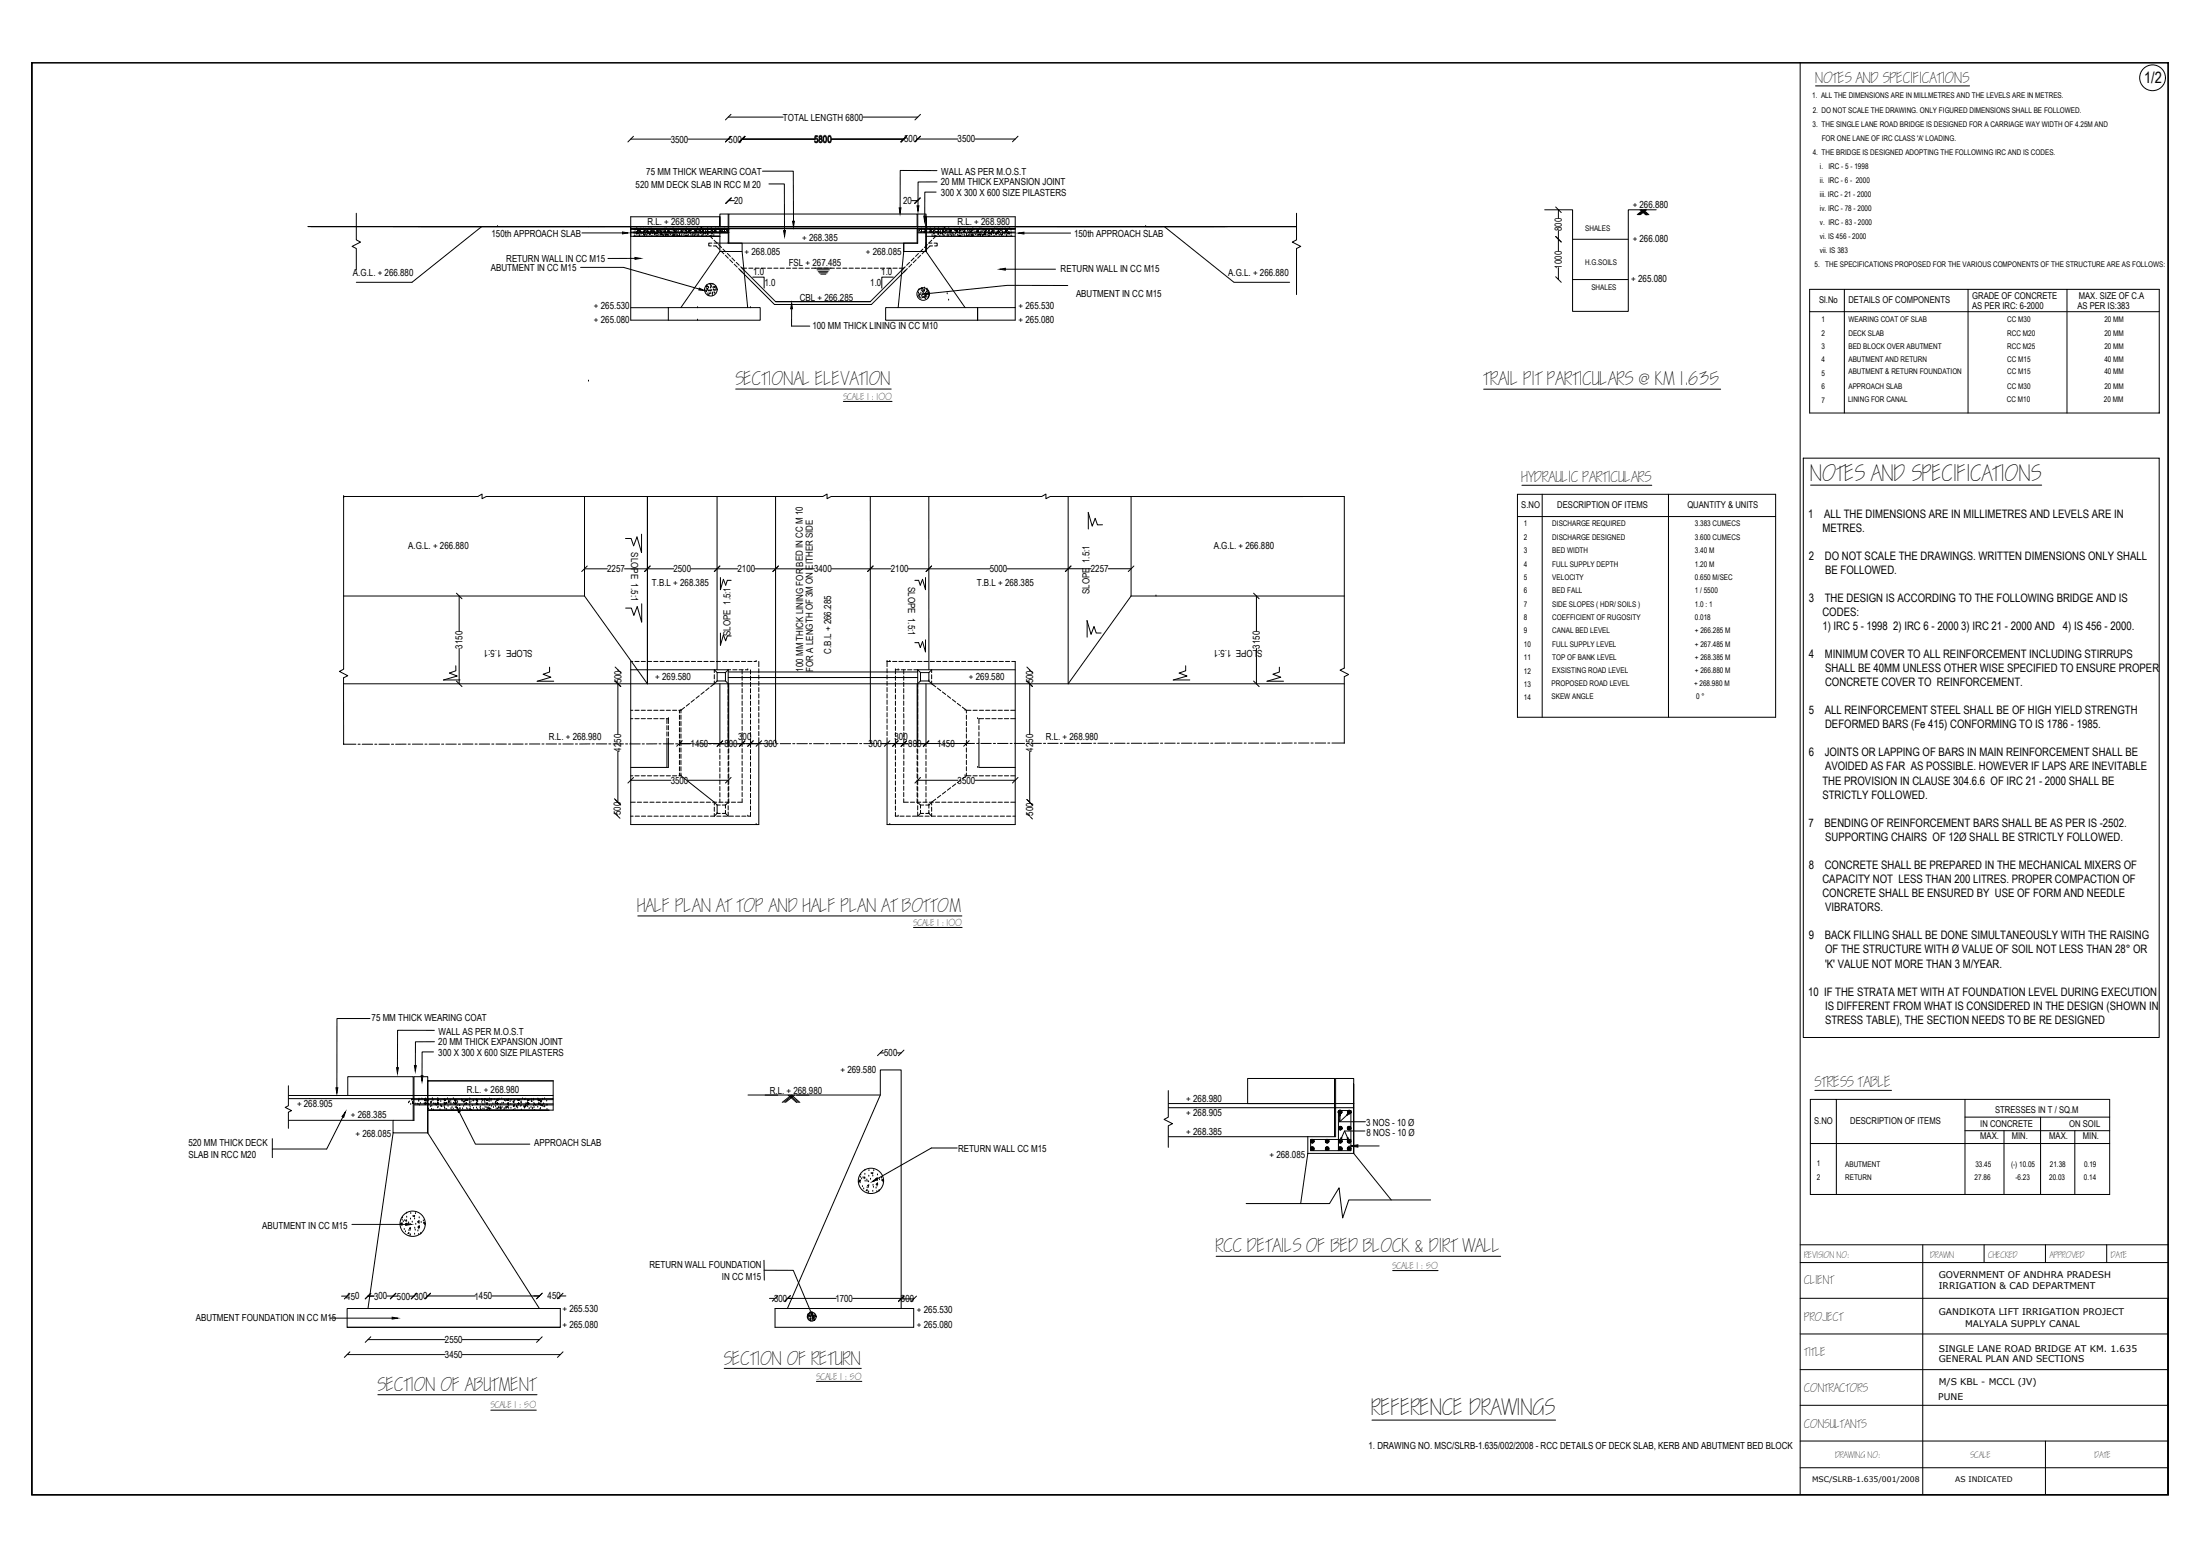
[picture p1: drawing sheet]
<svg xmlns="http://www.w3.org/2000/svg" width="1189mm" height="841mm" viewBox="0 0 1189 841" stroke-linecap="round" stroke-linejoin="round" font-family="sans-serif">
<!-- layer: MAIN -->
<g fill="none" stroke="#000" stroke-width=".54">
<path d="M973 34v773M981 46h83M341 75h22M342 74l-3 3M372 75h22M394 63h29M395 62l-3 3M395 74l-3 3M401 75h39M403 74l-3 3M449 75h39M449 75h40"/>
<path d="M466 63h30M487 77l3-3-3 3M496 75h22M497 62l-3 3M497 74l-3 3M527 75h22M550 74l-3 3M412 92h17v28M416 99h8v26M506 92h-20v20M506 98h-10v13M193 115v15l2 1-5 2 3 1v12"/>
<path d="M394 108h3M395 107l-3 3M493 108h3M497 107l-3 3M506 104h-6v13M549 117h-49v5v-6h-4v6M701 115v15l-3 1 5 2-2 1v25M835 113h15v55h30v-55h15M841 112l3 3M842 113v5M885 116l3-3 3 3M886 113l3 3"/>
<path d="M887 113l3 3M889 113l-4 3M889 113l-3 3M890 113l-4 3M260 122l-37 30M314 126h22M341 126h53M341 123h53M341 124h53M341 125h53M341 128h48M343 140h-14"/>
<path d="M389 128h-47h47M394 122v-6h-5v6v-5h-48v56h20M394 123h.1M401 136l3 30M496 123h53M496 126h53M496 124h53M496 125h53M500 128h49M553 126h26M841 128l3 3M842 125v11"/>
<path d="M850 129h30M314 144h23l41 12M381 157h.1M382 158h.1M382 157h.1M382 156h.1M382 155h.1M382 154h.1M382 155v-1zM383 159h.1M383 157h.1M383 155h.1"/>
<path d="M383 160h.1M383 156h.1M383 153h.1M384 159h.1M384 157h.1M384 156h.1M384 154h.1M384 155h.1M385 157h.1M385 158h.1M385 160h.1M385 154h.1"/>
<path d="M385 155h.1M386 156h.1M386 155h.1M386 157h.1M386 158h.1M387 155h.1M387 157h.1M387 155v1zM407 150h6v6M440 145h9M442 146h6M442 147h6"/>
<path d="M443 147h4M444 148h2M483 150h-6v6M496 160h.1M496 158h.1M496 157h.1M497 160h.1M497 159h.1M497 157h.1M498 158h.1M498 157h.1M498 155v1"/>
<path d="M498 159h.1M499 159h.1M499 156h.1M499 158h.1M499 157h.1M500 157h.1M500 156h.1M500 160h.1M500 159h.1M500 158h.1M500 159v1zM501 157h.1"/>
<path d="M501 160h.1M501 159h.1M501 158h.1M501 156h.1M502 158h.1M543 145h27M577 154h-33l-42 5M841 149l3 3M842 145v6M850 151h30M978 156h189v67h-189zM997 156v67"/>
<path d="M1064 156v67M1117 156v67M341 166h20M361 166h50v7h-50M361 166v7M377 173h.1M406 166h.1M428 167v9h10M497 161h.1M498 161h.1M498 160h.1M499 161h.1"/>
<path d="M500 161h.1M501 161h.1M502 161h.1M502 160h.1M978 168h189M398 210h84M456 217h26M802 210h128M1167 223h.1M1167 247h.1M186 269h.1M186 268v93l-3 2 5 2-2 1"/>
<path d="M258 268l2-1v2l3-1h182l2-1v2l2-1h114l2-1v2l2-1h137M588 277l2 7 2-4 1 4 3-1M588 277v9M633 268h93v93l-2 1 5 2-3 2M820 267h140v120h-140zM820 279h140M822 262h71M833 267v120M902 267v120M347 289v9l-3-8-2 5-1-4h-3M316 307h12M317 306l-3 3"/>
<path d="M337 307h27M351 306l-3 3M373 307h26M389 306l-3 3M389 312v7l2-6 1 3 1-3h2M408 307h32M421 306l-3 3M449 307h33M472 306l-3 3M491 307h44M500 312v7l-1-6-2 3-1-3h-2M503 306l-3 3"/>
<path d="M579 306l-3 3M590 307h-46M599 307h12M613 306l-3 3M247 320l3 3M248 322v19M347 326v10l-3-8-1 4-2-4h-3M587 335l3 8 1-5 1 4h3M587 335v9M677 320l3 3M679 322v19M246 360v2l-3 2 4 1-7 2"/>
<path d="M248 350v19M389 342v7l2-6 1 3 1-3 2 1M500 346v6l-1-5-2 3-1-3h-2M641 360v2l-4 2 4 1-7 2M679 350v19M240 367h9M247 368l3 3M290 368h9M297 360v3l-4 1 5 2-8 2M332 368l3 3M332 360l3 3M334 369v28"/>
<path d="M334 362h.1M334 369h.1M555 368l3 3M555 360l3 3M556 362h.1M556 369v28M634 367h9M677 368l3 3M685 368h9M691 360v3l-3 1 4 2-7 2M186 402h6M193 402h2"/>
<path d="M196 402h5M203 402h1M205 402h5M212 402h1M219 402h-5M221 402h1M223 402h5M230 402h1M232 402h6M239 402h1M241 402h6M248 402h1"/>
<path d="M250 402h6M257 402h1M259 402h6M266 402h1M268 402h6M275 402h1M277 402h6M285 402h-1M286 402h6M293 402h1M295 402h6M302 402h1"/>
<path d="M304 402h6M311 402h1M319 402h-6M320 402h1M322 402h6M329 402h1M331 402h6M334 406v27M338 402h1M340 402h6M342 420l-3 3M347 402h1"/>
<path d="M355 402h-6M356 402h1M358 402h6M365 402h1M367 402h7M367 402h6M369 400l-3 3M374 402h1M376 402h6M383 402h6M383 402h1M389 402h3"/>
<path d="M391 400l-3 3M391 400l-4 3M391 402h-6M392 402h1M395 402h6M395 420l-3 3M401 402h12M401 402h1M403 400l-3 3M404 402h5M407 400l-3 3M410 402h1"/>
<path d="M412 400l-3 3M413 402h5M420 402h-1M422 402h5M428 402h2M431 402h5M437 402h2M440 402h5M446 402h2M449 402h5M455 402h2M458 402h5"/>
<path d="M465 402h1M467 402h5M474 402h1M476 402h5M476 402h8M481 400l-3 3M483 402h5M485 400l-3 3M488 402h3M490 400l-3 3M490 402h-5M492 402h1"/>
<path d="M494 402h6M497 420l-3 3M498 402h2M500 402h9M502 400l-3 3M510 402h1M512 402h10M524 400l-3 3M527 402h-6M528 402h1M530 402h6M537 402h1"/>
<path d="M539 402h6M546 402h1M548 402h6M550 420l-3 3M555 402h1M556 406v27M557 402h6M564 402h1M566 402h6M573 402h1M575 402h6M582 402h1"/>
<path d="M584 402h6M591 401h1M593 401h6M600 401h1M602 401h6M609 401h1M611 401h6M618 401h1M626 401h-6M627 401h1M629 401h6M636 401h1"/>
<path d="M638 401h6M645 401h1M648 401h5M654 401h1M662 401h-5M663 401h1M666 401h5M672 401h1M675 401h5M681 401h2M684 401h5M690 401h2"/>
<path d="M698 401h-5M699 401h2M702 401h5M708 401h2M711 401h5M718 401h1M720 401h6M332 431l3 4M332 439l3 3M334 433h.1M341 421h22M372 421h22"/>
<path d="M496 421h22M527 421h22M555 432l3 3M334 440v1M345 495h175M494 501h26M200 550h-18v38M235 557h-20v20M234 568h-6v13M235 563h-10l-1 13M476 569h2M477 567l-3 3"/>
<path d="M485 569h2M488 567l-3 3M156 586v11l-2 1 4 2-2 1v8M224 593h75M224 594h75M224 596h75M224 597h75M231 584h68h-68v8v-10h-7v10M297 600h-66h68M413 592h7M423 595l5-4 4 5M426 592l5 4"/>
<path d="M427 591l4 5M429 591l-5 4M430 592h7M631 589v14l-2 2 5 2-3 1v12M732 586v10v-13h-10v13M978 594h162v51h-162zM981 589h41M992 594v51M1062 594v51M147 615v10M185 603l-8 18h-30M248 601l9 17h29"/>
<path d="M978 618h162M1062 611h78M1062 603h78M1083 611v34M1103 603v42M1121 611v34M464 638l1-1v1h-1M465 639h.1M465 636h.1M465 638h.1M465 635h.1M466 637h.1"/>
<path d="M466 636h.1M467 636h.1M467 634h.1M467 632h.1M468 638h.1M468 637h.1M469 638h.1M469 635h.1M470 632h.1M470 637h.1M471 634h.1M471 634l1-1v1z"/>
<path d="M472 635h.1M472 632h.1M472 638h.1M474 636v1h-1zM474 637h.1M474 640h.1M474 638h.1M474 635h.1M474 639v1h-1zM475 637h.1M476 636h.1M476 637h1v1z"/>
<path d="M477 638h.1M517 620h-14l-29 17M217 659h.1M218 658h.1M218 660h.1M219 659h.1M220 659v1l-1-1zM220 655h.1M220 657h.1M222 658h.1M222 655h.1M223 657h.1"/>
<path d="M223 657h1zM224 658h.1M225 656h.1M226 660h.1M227 658h.1M229 660h.1M466 641h.1M467 642h.1M469 643h-1zM469 642h.1M469 640v1zM469 644h.1"/>
<path d="M469 641h.1M472 644h.1M472 640h.1M472 641h.1M473 642h.1M474 644h.1M474 641h.1M475 643h.1M190 661h29M216 661h1v1M216 661h1M217 662h.1"/>
<path d="M217 661h.1M218 664h.1M219 665h.1M220 661h.1M221 661h.1M221 666h-1zM221 665h.1M221 663h1v1zM222 668h.1M222 665h.1M222 662h.1M222 667h.1"/>
<path d="M223 660h.1M224 667h.1M224 663h.1M224 664h.1M225 661h.1M226 665h.1M226 667h.1M226 664h.1M226 663h.1M226 661h.1M227 662l-1 1h1v-1M227 666h.1"/>
<path d="M228 660h.1M229 661v-1v1zM230 662h.1M657 679h154M973 672h199M1039 672v135M1072 672v10M1105 672v10M1138 672v10M189 699l-3 3M200 699l-3 3M214 699l-3 3"/>
<path d="M225 699l-3 3M233 699l-3 3M293 699l-3 3M304 699l-3 3M413 681v10M413 686h16l9 23M420 700l-3 3M427 700l-3 3M488 700l-3 3M753 686h24M973 682h199M178 712h34"/>
<path d="M185 700h3M199 700h3M209 700h3M212 700h3M221 700h3M224 700h.1M257 700h-26M266 700h25M303 700h3M416 701h3M426 701h26M437 711h.1"/>
<path d="M437 712h.1M437 710h.1M437 713h.1M437 711h1M437 709h.1M438 710h.1M438 711h.1M438 713h.1M438 712h.1M438 714h.1M438 709h.1M439 711h.1"/>
<path d="M439 710h.1M439 713h.1M439 712h.1M439 709h.1M440 713h.1M440 712h.1M440 711h.1M440 710h.1M441 711h.1M461 701h26M487 702h7M495 700l-3 3"/>
<path d="M973 701h199v106v-773h-1155v773h1155M188 732h53M189 730l-3 3M199 724h42M200 722l-3 3M250 732h53M250 724h41M293 722l-3 3M304 730l-3 3M391 739h74M973 740h199M973 721h199"/>
<path d="M204 753h86M441 746h25M973 759h199M265 762h25M973 778h199M1105 778v29M973 793h199"/>
<circle cx="1163" cy="42" r="7"/>
<circle cx="384" cy="156" r="3"/>
<circle cx="499" cy="159" r="3"/>
<circle cx="471" cy="638" r="7"/>
<circle cx="223" cy="661" r="7"/>
<circle cx="439" cy="711" r="2.4"/>
</g>
<g fill="#000" stroke="#000" stroke-width=".54">
<path d="M428 120h1v3zM486 112h1l-1 3zM496 111h1l-1 3zM499 117h1v3zM336 125l3 1h-3zM343 139l3 1h-3zM423 125h1v3zM550 126l3-1v1zM378 156l3 1h-3zM499 159l3-1v1zM540 145h3v1zM428 164v3h-1z"/>
<path d="M214 577h1v3zM224 576h1l-1 3zM182 588h1l-1 3zM228 581h1l-1 3zM187 601l-1 3-1-1zM247 598l2 2-1 1zM471 638l3-1zM219 661h3l-3 1zM212 711l3 1-3 1zM438 709h1v2z"/>
</g>
<!-- layer: 0 -->
<g fill="none" stroke="#000" stroke-width=".54">
<path d="M17 34h1155v774h-1155zM17 34h1155v773h-1155zM394 116h102v6h-102zM549 117v56h-21M166 122h535M213 122h105M269 122h.1M341 128v-6h53v9M341 123h155M343 127h.1M343 126h.1M343 124h.1"/>
<path d="M344 126h.1M344 124h.1M344 125h.1M345 126h.1M345 124h.1M345 127h.1M345 124v1zM346 127h.1M346 124h.1M347 126h.1M348 125h.1M348 128h-1"/>
<path d="M348 128h.1M348 127h.1M348 124h.1M348 126h.1M349 124h.1M349 127h.1M350 125h.1M350 126h.1M351 125h.1M351 124h.1M351 126h.1M351 127h.1"/>
<path d="M352 124h.1M352 128h.1M352 126h.1M352 125h.1M353 126h.1M354 124h.1M354 127h.1M354 126h.1M355 127h.1M355 126h.1M355 124h.1M355 125h.1"/>
<path d="M355 128h.1M356 124h.1M356 127h.1M356 126h.1M356 125h.1M357 127h.1M357 126h.1M357 125h.1M357 124h.1M358 126h.1M358 124h.1M358 127h.1"/>
<path d="M359 128h.1M359 125h.1M359 127h.1M359 124h.1M360 127h.1M360 126h.1M360 124h.1M361 124h.1M361 126h.1M361 127h.1M361 125h.1M362 125h.1"/>
<path d="M362 126h.1M362 124h.1M362 127h.1M363 125h.1M363 124h.1M363 126h.1M363 127h.1M364 124h.1M364 128h.1M364 126h.1M364 127h.1M364 125h.1"/>
<path d="M364 128h1M365 127h.1M366 124h.1M365 125h.1M366 127h.1M366 126h.1M367 125h.1M367 124h.1M367 127h.1M367 126h.1M368 125h.1M368 128h.1"/>
<path d="M368 127h.1M369 125h.1M369 124h.1M370 127h.1M370 124h.1M370 126h.1M370 128h.1M370 125h.1M371 128h.1M371 127h.1M371 125h.1M371 124h.1"/>
<path d="M371 126h.1M372 127h.1M372 124h.1M373 126h.1M373 125h.1M373 127h.1M374 124h.1M374 124h-1zM374 127h.1M375 126h.1M375 125h.1M375 127h.1"/>
<path d="M375 124h.1M376 127h.1M376 125h.1M376 124h.1M377 125h.1M377 127h.1M377 124h.1M377 128h.1M378 127h.1M378 126h.1M378 125h.1M378 124h.1"/>
<path d="M379 122l1 2M379 124l-1 1zM379 126h.1M379 124h.1M379 127h.1M379 125h.1M380 123h130M380 127h.1M380 125h.1M380 124h.1M380 126h.1M381 126h.1"/>
<path d="M381 125l2 2M381 125h.1M382 128h.1M382 126h.1M382 125h.1M382 123h.1M382 124h.1M382 127h.1M383 126h.1M383 125h.1M384 127l1 2M384 125h.1"/>
<path d="M384 128h.1M384 124h.1M384 123h.1M385 126h.1M385 125h.1M385 127h.1M385 131h-2v2h1M386 133h1l2 2M386 127h.1M386 126h.1M386 131h110M386 130l1 1"/>
<path d="M387 125h.1M387 124h.1M388 124h.1M388 132l2 2M389 125h.1M389 123v13h12v-5h-7M389 136l-21 30M389 126h.1M389 124h.1M390 136l1 1M390 126h.1M390 125h.1"/>
<path d="M391 135l1 1M391 125h.1M392 125h.1M392 124h.1M392 138l2 1M392 126h.1M393 125h.1M393 137l2 2M394 131h.1M394 123v8M395 139l2 2M488 131v5"/>
<path d="M488 136l-3 30M488 136h12M494 139l-2 2M496 123v8M496 131h-8v5h12v-5M496 122v9M496 123h53M496 137l-1 2M496 125h.1M497 125h.1M497 126h.1M498 138l-2 1"/>
<path d="M498 124h.1M498 125h.1M499 135l-2 1M499 125h.1M500 126h.1M500 136l-2 1M500 124h.1M500 122v14M500 136l22 30M501 125h.1M501 132l-1 2M501 124h.1"/>
<path d="M502 125h.1M502 124h.1M503 124h.1M503 125h.1M504 130l-2 1h2M504 126h.1M504 127h.1M504 133h-1l-2 2M505 125h.1M505 131h1v2h-1M505 127h.1M505 126h.1"/>
<path d="M505 123h.1M505 124h.1M505 128h.1M506 127l-2 2M506 125h.1M506 126h.1M507 125h.1M507 124h.1M507 127h.1M507 123h.1M507 126h.1M508 128h.1"/>
<path d="M508 125h.1M508 126h.1M508 125l-1 2M509 126h.1M509 124h.1M509 125h.1M509 127h.1M510 127h.1M510 125h.1M511 124h.1M511 126h.1M511 124v1z"/>
<path d="M511 122l-2 2M511 125h.1M512 124h.1M512 126h.1M512 125h.1M512 127h.1M512 128h.1M513 124h.1M513 127h.1M513 125h.1M514 125h.1M514 127h.1"/>
<path d="M514 124h.1M514 126h.1M515 126h.1M515 127h.1M516 124h.1M516 127h.1M516 125h.1M516 126h.1M517 125h.1M517 124h.1M517 126h.1M517 127h.1"/>
<path d="M518 127h.1M518 124h.1M518 126h.1M518 125h.1M519 127h.1M519 124h.1M519 128h.1M519 125h.1M520 126h.1M520 124h.1M520 127h.1M521 124h.1"/>
<path d="M521 125h.1M521 127h.1M521 128h.1M522 127h.1M522 126h.1M523 124h.1M523 125h.1M523 126h.1M523 127h.1M524 127h.1M524 126h.1M524 124h.1"/>
<path d="M524 125h.1M525 127h.1M525 128h.1M525 124h.1M526 125h.1M526 126h.1M526 127h.1M526 128h.1M526 124h.1M526 123h.1M527 125h.1M527 127h.1"/>
<path d="M527 124h.1M528 125h.1M528 126h.1M528 127h.1M529 124h.1M529 127h.1M529 126h.1M530 127h.1M530 126h.1M530 124h.1M530 125h.1M531 125h.1"/>
<path d="M531 128h.1M531 127h.1M531 124h.1M532 126h.1M532 127h.1M532 124h.1M533 125h.1M533 127h.1M533 126h.1M533 124h.1M534 125h.1M534 128h.1"/>
<path d="M534 126h.1M534 126h1zM535 124h.1M535 126h.1M535 127h.1M536 127h.1M536 124h.1M536 126h.1M537 126h.1M537 125h.1M537 128h.1M538 124h.1"/>
<path d="M538 126h.1M538 127h.1M539 126h.1M539 124h.1M539 125h.1M539 125h1zM540 126h.1M540 125h.1M540 127h.1M541 127h.1M541 124h.1M542 124h.1"/>
<path d="M542 126h.1M542 125h.1M542 127h.1M542 128h.1M543 126h.1M543 127h.1M543 124h.1M544 127h.1M544 124h.1M544 126h.1M544 124v1zM545 126h.1"/>
<path d="M545 124h.1M545 125h.1M546 124h.1M546 126h.1M546 127h.1M619 122h.1M629 122l38 30h30M193 152h30M394 140l2 2M397 143l1 1M398 142l1 1M399 145l2 2"/>
<path d="M400 146l19 18M400 144l19 19h51l19-19M401 145h2M405 145h2M408 145h2M411 145h3M415 145h2M418 145h2M422 145h2M425 145h2M428 145h3M432 145h2"/>
<path d="M435 145h2M439 145h2M442 145h2M445 145h3M449 145h2M452 145h2M455 145h3M459 145h2M462 145h2M466 145h2M469 145h2M472 145h3"/>
<path d="M476 145h2M479 145h2M483 145h2M486 145h2M490 145l-19 19h-53M492 142l-2 1M493 143l-2 1M495 140l-2 2M512 159h.1M377 166h.1M513 162h.1M528 166v7"/>
<path d="M528 166h-49v7h49M528 166h21M318 206h.1M974 247h193v313h-193zM186 268h.1M186 268h72M316 268v54M350 268v101v-101M387 268v94M419 268v133M470 268v133M502 268v94"/>
<path d="M577 268v101l34-47M611 268v54M978 262h125M186 322h130l34 47M611 322h115M625 322h.1M342 357h-1v88h69v-47M343 357h2M347 357h2M350 357h2M353 357h3M357 357h2"/>
<path d="M360 357h2M363 357h3M367 357h2M370 357h2M374 357h2M377 357h2M380 357h3M384 357h2M387 357h2M391 357h2M394 357h2M397 357h3"/>
<path d="M401 357h2M404 357h2M407 357h2M409 357h.1M410 357v3M479 357h.1M479 357h2M479 357v3M481 357h.1M482 357h3M486 357h2M489 357h2"/>
<path d="M493 357h2M496 357h2M499 357h3M503 357h2M506 357h2M509 357h3M513 357h2M516 357h3M520 357h2M523 357h2M526 357h3M530 357h2"/>
<path d="M533 357h2M537 357h2M540 357h2M543 357h3M547 357h2v88h-70v-47M186 369h540M186 366v36M341 362h54M375 378l-2 1M378 376l-2 1M381 374l-2 1M383 372l-2 1"/>
<path d="M386 363v-1l2 1M386 364v3M386 368v1M386 369l-2 2M388 363h4M388 363v5M388 368h4M388 368l-2 1M389 369v34M392 363v5M392 363l2-1v42M392 368l2 1"/>
<path d="M394 366h102M394 363h102M394 369v34M396 362h2M399 362h3M401 362v2M401 365v2M401 369v2M401 372v2M401 375v3M401 379v2M403 362h1"/>
<path d="M404 362h.1M406 362v2M406 365v2M406 369v2M406 372v2M406 375v3M406 379v2M410 361v2M410 365v2M410 368v2M410 371v3M410 375v2"/>
<path d="M410 378v2M479 361v2M479 365v2M479 368v2M479 371v3M479 375v2M479 378v2M484 362h.1M484 362h2M484 362v2M484 365v2M484 369v2"/>
<path d="M484 372v2M484 375v3M484 379v2M485 362h.1M487 362h2M488 362v2M488 365v2M488 369v2M488 372v2M488 375v3M488 379v2M490 362h3"/>
<path d="M494 362h55M496 369v34M497 363h5M497 363v5M497 368h5M497 363l-1-1v42M497 368l-1 1M500 369v34M502 368h.1M502 368l1 1M502 363l1-1v1M502 363v5"/>
<path d="M503 364v3M503 368v1M503 369l3 2M507 372l1 1M509 374l2 1M512 376l2 1M515 378l1 1M517 380l2 1M726 366v35M341 384h1M341 388h1M343 384h2"/>
<path d="M343 388h2M347 384h2M347 388h2M350 384h2M350 388h2M353 384h3M353 388h3M357 384h2M357 388h2M360 384h2M360 388h1M360 399v16"/>
<path d="M360 388v3M360 392v2M360 395v3M361 399v16h-20M361 388h.1M361 388v3M361 392v2M361 395v3M363 384h3M367 384h1M367 384v1M367 386v3"/>
<path d="M367 390v2M367 393v2M367 396v3M367 400v3M368 384h.1M368 384v1M368 386v3M368 390v2M368 393v2M368 396v3M368 400v3M370 382l-2 2"/>
<path d="M373 380l-2 1M401 382v2M401 385v3M401 389v2M401 392v3M401 396v2M401 399v4M406 382v2M406 386v2M406 389v2M406 392v3M406 396v2"/>
<path d="M406 399v2M410 382v2M410 385v2M410 388v3M410 392v2M410 395v2M479 382v2M479 385v2M479 388v3M479 392v2M479 395v2M484 382v2"/>
<path d="M484 386v2M484 389v2M484 392v3M484 396v2M484 399v2M488 382v2M488 385v3M488 389v2M488 392v3M488 396v2M488 399v4M520 382l2 2"/>
<path d="M522 384h.1M522 384h3M522 384v1M522 386v3M522 390v2M522 393v2M522 396v3M522 400v3M526 384h2M528 388h.1M529 399v16h20M529 392v2"/>
<path d="M529 395v3M529 384h3M532 388h-3v3M533 384h2M533 388h2M536 384h2M536 388h2M539 384h3M539 388h3M543 384h2M543 388h2M546 384h3"/>
<path d="M546 388h3M186 402h.1M341 419h1M343 419h2M347 419h2M350 419h2M353 419h3M357 419h2M360 419h2M363 419h3M367 404v2M367 407v3"/>
<path d="M367 411v2M367 414v2M367 418v1M368 419h.1M368 419l18 14M368 419h-1M368 404v2M368 407v3M368 411v2M368 414v2M368 418v1M389 404v3"/>
<path d="M389 408v2M389 411v3M389 415v2M389 418v2M394 405v2M394 408v2M394 412v2M394 415v2M394 418v3M394 404v3M394 411v2M394 418v2"/>
<path d="M401 404v3M401 408v2M401 411v2M401 415v2M401 418v2M406 402v2M406 405v2M406 408v3M406 412v2M406 415v2M406 418v3M484 402v2"/>
<path d="M484 405v2M484 408v3M484 412v2M484 415v2M484 418v3M488 418v2M488 404v3M488 408v2M488 411v2M488 415v2M496 404v3M496 408v2"/>
<path d="M496 411v2M496 415v2M496 418v2M496 405v2M496 412v2M496 418v3M500 404v3M500 408v2M500 411v3M500 415v2M500 418v2M522 419h.1"/>
<path d="M522 419l-2 2M522 419h3M522 404v2M522 407v3M522 411v2M522 414v2M522 418v1M526 419h2M528 415h.1M529 419h2M533 419h2M536 419h2"/>
<path d="M539 419h3M543 419h2M546 419h3M726 401h.1M341 433h2M344 433h3M348 433h2M351 433h2M355 433h2M358 433h2M361 433h3M365 433h2"/>
<path d="M368 433h2M372 433h2M375 433h2M378 433h3M382 433h2M385 433h2M386 433v2M386 436v2M386 433l2 2M388 439h.1M388 435v4M388 435h1"/>
<path d="M388 439h1M388 439l-2 2v-2M388 433h3M389 421v3M389 425v2M389 428v2M389 432v1M390 435h2M390 439h2M392 433h2M392 435v2M392 439h.1"/>
<path d="M392 438v1M394 422v2M394 425v2M394 428v3M394 432v2M394 435v2M394 439v2l-2-2M394 433l-2 2M394 421v3M394 428v2M394 431v2M395 433h2"/>
<path d="M401 431v2h-2M401 421v3M401 425v2M401 428v2M406 422v2M406 425v2M406 429v2M406 432v2M406 435v3M406 439v2M484 422v2M484 425v2"/>
<path d="M484 429v2M484 432v2M484 435v3M484 439v2M488 421v3M488 425v2M488 428v2M488 431v2h3M492 433h2M495 433h3M496 421v3M496 425v2"/>
<path d="M496 428v2M496 431v2M496 422v2M496 428v3M496 432v2M496 435v2M496 439v2l1-2M496 433l1 2M497 435v2M497 439h.1M497 435h2M497 439h2"/>
<path d="M497 438v1M499 433h2M500 435h2M500 439h2M500 421v3M500 425v2M500 428v2M500 432v1M502 439h.1M502 435h.1M502 439l1 2v-2M502 435v2"/>
<path d="M502 438v1M502 433h2M503 433v2M503 436v2M503 433l-1 2M506 433h2M506 432l-3 1M508 430l-1 1M509 433h2M511 428l-2 1M512 433h3M514 425l-2 2"/>
<path d="M516 433h2M516 423l-1 2M519 433h2M519 421l-2 2M522 433h3M526 433h2M529 433h3M533 433h2M536 433h2M539 433h3M543 433h2M546 433h3"/>
<path d="M555 432l1 1M555 439l1 1M556 433v1M557 434l1 1M341 441h1M343 441h3M347 441h2M350 441h2M353 441h3M357 441h2M360 441h2M364 441h2"/>
<path d="M367 441h2M370 441h3M374 441h2M377 441h2M381 441h2M384 441h2M387 441h3M391 441h2M394 441h2M397 441h3M401 441h2M404 441h.1"/>
<path d="M404 441h2M406 441h.1M409 445h.1M481 445h.1M484 441h.1M484 441h1M485 441h.1M486 441h3M490 441h2M493 441h2M496 441h3M500 441h2"/>
<path d="M503 441h3M507 441h2M510 441h2M513 441h3M517 441h2M520 441h2M524 441h2M527 441h2M530 441h3M534 441h2M537 441h2M541 441h2"/>
<path d="M544 441h2M547 441h2M556 441h.1M557 441l1 1M156 592h143M156 593h68M188 582h35v10h-35zM221 596h.1M221 595h.1M222 597h.1M222 594h.1M223 594h.1"/>
<path d="M223 596h.1M223 595h.1M223 592v13M224 592v13h-68M225 596h.1M226 596h.1M226 594h.1M226 595h.1M226 597h.1M227 597h.1M227 596h.1M228 594h.1"/>
<path d="M229 596h.1M230 594h.1M230 595h.1M230 596h.1M231 592v20v-20M231 596l1 1h-1M231 596v1M231 597h.1M232 599h.1M233 598h.1M233 595h.1M233 596h.1"/>
<path d="M233 599h.1M233 597h.1M234 593h.1M234 594h.1M234 600h.1M234 596h.1M235 596h1l-1 1zM236 597h.1M236 596h1h-1M236 596h.1M236 595h.1M237 598h.1"/>
<path d="M237 593h.1M237 596h.1M238 599h.1M238 597h.1M238 595h.1M238 597h1zM240 598h.1M240 594h.1M240 596h.1M240 599h.1M241 595v1zM241 599h.1"/>
<path d="M242 594h.1M242 598h.1M242 595h1h-1zM242 596h.1M242 595h1zM244 594h.1M244 597h.1M244 596h.1M244 599h.1M244 599l1 1M244 599v1M244 598h.1"/>
<path d="M245 593h.1M245 599h.1M245 596h.1M246 594h.1M246 595h.1M246 598h.1M247 596h.1M247 599h.1M247 595h.1M247 597h.1M248 597h1zM249 599h.1"/>
<path d="M249 594h.1M250 594h-1zM250 595h.1M250 599h.1M251 598h.1M251 595h.1M251 597h.1M252 594h.1M252 599h.1M252 594h1zM253 599h.1M254 595h.1"/>
<path d="M254 597h.1M254 596h.1M254 599h.1M254 594h.1M254 600h.1M254 598h.1M255 595h.1M255 600h.1M255 597h.1M256 594v1zM256 599h.1M257 594h.1"/>
<path d="M257 596h.1M257 599h.1M258 596h.1M258 595h.1M258 599h.1M259 599h.1M260 598h.1M260 599h.1M260 594h.1M260 596h.1M261 594h.1M261 597h.1"/>
<path d="M261 599h.1M262 597h.1M262 599h.1M262 595h.1M262 593v1zM262 596h.1M262 598h.1M263 598h.1M263 600v-1l1 1M264 598v1zM264 598h.1M264 595h.1"/>
<path d="M264 597h.1M265 600h.1M265 598v1zM265 594h.1M265 599h.1M265 595h.1M265 593h1M266 598h.1M266 596h.1M267 598h.1M267 594h.1M268 596h.1"/>
<path d="M268 595h.1M268 598h.1M268 599h.1M269 594h.1M269 597h.1M269 599h.1M269 595h.1M269 598h1zM269 598h.1M270 594h.1M270 598h.1M270 598l1 1h-1z"/>
<path d="M271 597h.1M271 599h.1M271 594h.1M271 596h.1M271 598h.1M272 596h.1M272 600h.1M272 599h.1M273 594h.1M273 595h.1M273 598h1zM273 599h.1"/>
<path d="M274 594h.1M274 598h.1M274 598h1zM275 594h.1M275 596h.1M275 599h.1M275 597h.1M276 595h.1M276 597h.1M276 599h.1M276 594h.1M277 595h.1"/>
<path d="M277 595h1zM277 600h.1M277 598h.1M278 598h.1M278 597h.1M278 595h.1M278 599h.1M279 597v1zM279 598h.1M280 599h.1M280 594h.1M280 597h.1"/>
<path d="M281 598h.1M282 595h.1M282 596h.1M282 597h.1M282 600h.1M282 594h.1M283 597h1h-1M283 598h.1M283 599h.1M283 594h.1M284 598h.1M284 597h.1"/>
<path d="M284 594h.1M284 596h.1M285 597h.1M285 596h.1M285 598h.1M286 596h.1M286 599h.1M287 598h.1M287 594h.1M287 595h1zM288 599h.1M288 594h.1"/>
<path d="M288 597h.1M289 596h.1M289 598h.1M289 597v-1v1M289 600h.1M289 597h.1M290 597h.1M291 598h.1M291 594h.1M291 595h.1M292 599h.1M292 594h.1"/>
<path d="M292 596h.1M292 597h.1M292 595h1h-1zM293 595h.1M293 597h.1M293 594h.1M293 598h.1M294 596h.1M294 598h.1M294 594h.1M295 595h.1M296 597h.1"/>
<path d="M296 599h.1M299 584v16M404 591h72M631 598h101M631 596h101M674 583h47v13h-47zM721 596v18M722 596v18h-91M732 596v27v-27M212 605v7h19l60 95h12v10h-115v-10h11l13-95M707 614v9M724 606h14"/>
<path d="M724 602v4M724 603v3M727 611l1 4M728 602l-4 4M730 615h-22v7h22v-22h-7v22M734 619h11M738 611h-11l-2 4M707 623h25l20 25M707 623l-4 27M773 648h-44l-3 10-2-16-6 8h-45M188 717h115M199 707h104"/>
<path d="M419 707h75v10h-75v-10h7M426 707l50-116v-13h11v129"/>
</g>
<g fill="#000" stroke="#000" stroke-width=".54">
<path d="M708 616h1zM710 616h-1zM716 616h1zM723 600l1 1zM723 616h1zM723 609h1zM724 601v1zM724 601v2zM725 615l-1 1zM728 602l1-1-1 1zM728 615l1 1zM728 616h1z"/>
<path d="M728 609h1zM728 600l1 1zM730 616h-1zM730 619l4-1v2zM708 620h1zM710 620h-1zM716 620h1zM723 620h1zM728 620h1zM730 620h-1z"/>
<path d="M724 600v1zM723 600l1 1zM723 600l1 1z"/>
<path d="M724 600v1zM724 600v1zM724 600v1z"/>
<path d="M729 600v1zM728 600l1 1zM728 600l1 1z"/>
<path d="M708 616h1zM708 617l1-1zM709 616v1z"/>
<path d="M709 616v1zM709 616v1zM709 616v1z"/>
<path d="M709 616l1 1zM709 616l1 1zM709 616h1z"/>
<path d="M716 616h1zM716 617l1-1zM717 616v1z"/>
<path d="M717 616v1zM717 616l1 1zM717 616l1 1z"/>
<path d="M717 616l1 1zM717 616l1 1zM717 616h1z"/>
<path d="M718 616h-1zM718 616h-1z"/>
<path d="M723 601h1zM723 601h1zM724 601h-1z"/>
<path d="M723 601h1zM723 601h1z"/>
<path d="M723 616h1zM723 617l1-1zM724 616v1z"/>
<path d="M723 609h1zM723 610l1-1zM724 609v1z"/>
<path d="M724 601v1zM724 601v1zM724 601h1z"/>
<path d="M724 601v1zM724 601v1zM724 601h1z"/>
<path d="M724 616v1zM724 616l1 1zM724 616l1 1z"/>
<path d="M724 609v1zM724 609v1zM724 609l1 1z"/>
<path d="M724 601h1zM724 601h1zM724 601h1z"/>
<path d="M724 601h1zM724 601h1zM724 601h1z"/>
<path d="M725 600l-1 1zM724 600v1zM724 600v1z"/>
<path d="M724 616l1 1zM724 616l1 1zM724 616h1z"/>
<path d="M724 609l1 1zM724 609l1 1zM724 609h1z"/>
<path d="M725 600l-1 1zM725 600l-1 1zM724 600v1z"/>
<path d="M725 616h-1zM725 616h-1z"/>
<path d="M725 609h-1zM725 609h-1zM724 608v1z"/>
<path d="M728 616h1zM728 617l1-1zM729 616v1z"/>
<path d="M728 609h1zM728 610l1-1zM729 609l-1 1z"/>
<path d="M728 601h1zM728 601h1zM729 601h-1z"/>
<path d="M729 616v1zM729 616v1zM729 616v1z"/>
<path d="M729 609v1zM729 609v1zM729 609l1 1z"/>
<path d="M729 601v1zM729 601v1zM729 601h1z"/>
<path d="M728 616h1zM728 616h1z"/>
<path d="M728 620h1zM728 620h1z"/>
<path d="M728 609h1zM728 609h1z"/>
<path d="M729 616l1 1zM729 616h1zM729 616h1z"/>
<path d="M729 609l1 1zM729 609h1zM729 609h1z"/>
<path d="M729 601h1zM729 601h1zM729 601h1z"/>
<path d="M730 609h-1zM729 608v1z"/>
<path d="M730 600l-1 1zM729 600v1zM729 600v1z"/>
<path d="M708 620h1zM708 621l1-1zM709 620v1z"/>
<path d="M709 620v1zM709 620v1zM709 620l1 1z"/>
<path d="M709 620l1 1zM709 620l1 1zM709 620h1z"/>
<path d="M716 620h1zM716 621l1-1zM717 620v1z"/>
<path d="M717 620v1zM717 620v1zM717 620l1 1z"/>
<path d="M717 620l1 1zM717 620l1 1zM717 620h1z"/>
<path d="M718 620h-1zM718 620h-1z"/>
<path d="M723 620h1zM723 621l1-1zM724 620v1z"/>
<path d="M724 620v1zM724 620v1zM724 620l1 1z"/>
<path d="M724 620l1 1zM724 620l1 1zM724 620h1z"/>
<path d="M725 620h-1zM725 620h-1z"/>
<path d="M728 620h1zM728 621l1-1zM729 620l-1 1z"/>
<path d="M729 620v1zM729 620v1zM729 620l1 1z"/>
<path d="M729 620l1 1zM729 620h1zM729 620h1z"/>
</g>
<!-- layer: abutment -->
<path d="M741 767h100" fill="none" stroke="#000" stroke-width=".54"/>
<g font-size="11.3">
<text x="978" y="260">NOTES AND SPECIFICATIONS</text>
<text x="741" y="765">REFERENCE DRAWINGS</text>
</g>
<g font-size="9.4">
<text x="398" y="208">SECTIONAL ELEVATION</text>
<text x="802" y="208">TRAIL PIT PARTICULARS @ KM 1.635</text>
<text x="345" y="493">HALF PLAN AT TOP AND HALF PLAN AT BOTTOM</text>
<text x="657" y="677">RCC DETAILS OF BED BLOCK &amp; DIRT WALL</text>
<text x="391" y="737">SECTION OF RETURN</text>
<text x="204" y="751">SECTION OF ABUTMENT</text>
</g>
<text font-size="8.4" x="1159" y="45">1/2</text>
<g font-size="7.5">
<text x="981" y="45">NOTES AND SPECIFICATIONS</text>
<text x="822" y="260">HYDRAULIC PARTICULARS</text>
<text x="981" y="587">STRESS TABLE</text>
</g>
<g font-size="6.3">
<text x="977" y="280">1</text>
<text x="986" y="280">ALL THE DIMENSIONS ARE IN MILLIMETRES AND LEVELS ARE IN</text>
<text x="985" y="287">METRES.</text>
<text x="977" y="302">2</text>
<text x="986" y="302">DO NOT SCALE THE DRAWINGS. WRITTEN DIMENSIONS ONLY SHALL</text>
<text x="986" y="310">BE FOLLOWED.</text>
<text x="977" y="325">3</text>
<text x="986" y="325">THE DESIGN IS ACCORDING TO THE FOLLOWING BRIDGE AND IS</text>
<text x="985" y="333">CODES:</text>
<text x="985" y="340">1) IRC 5 - 1998 2) IRC 6 - 2000 3) IRC 21 - 2000 AND 4) IS 456 - 2000.</text>
<text x="978" y="355">4</text>
<text x="986" y="355">MINIMUM COVER TO ALL REINFORCEMENT INCLUDING STIRRUPS</text>
<text x="986" y="363">SHALL BE 40MM UNLESS OTHER WISE SPECIFIED TO ENSURE PROPER</text>
<text x="986" y="371">CONCRETE COVER TO REINFORCEMENT.</text>
<text x="977" y="386">5</text>
<text x="986" y="386">ALL REINFORCEMENT STEEL SHALL BE OF HIGH YIELD STRENGTH</text>
<text x="986" y="393">DEFORMED BARS (Fe 415) CONFORMING TO IS 1786 - 1985.</text>
<text x="977" y="409">6</text>
<text x="986" y="409">JOINTS OR LAPPING OF BARS IN MAIN REINFORCEMENT SHALL BE</text>
<text x="986" y="416">AVOIDED AS FAR AS POSSIBLE. HOWEVER IF LAPS ARE INEVITABLE</text>
<text x="985" y="424">THE PROVISION IN CLAUSE 304.6.6 OF IRC 21 - 2000 SHALL BE</text>
<text x="985" y="431">STRICTLY FOLLOWED.</text>
<text x="977" y="447">7</text>
<text x="986" y="447">BENDING OF REINFORCEMENT BARS SHALL BE AS PER IS -2502.</text>
<text x="986" y="454">SUPPORTING CHAIRS OF 12Ø SHALL BE STRICTLY FOLLOWED.</text>
<text x="977" y="469">8</text>
<text x="986" y="469">CONCRETE SHALL BE PREPARED IN THE MECHANICAL MIXERS OF</text>
<text x="985" y="477">CAPACITY NOT LESS THAN 200 LITRES. PROPER COMPACTION OF</text>
<text x="985" y="485">CONCRETE SHALL BE ENSURED BY USE OF FORM AND NEEDLE</text>
<text x="986" y="492">VIBRATORS.</text>
<text x="977" y="507">9</text>
<text x="986" y="507">BACK FILLING SHALL BE DONE SIMULTANEOUSLY WITH THE RAISING</text>
<text x="986" y="515">OF THE STRUCTURE WITH Ø VALUE OF SOIL NOT LESS THAN 28° OR</text>
<text x="986" y="523">'K' VALUE NOT MORE THAN 3 M/YEAR.</text>
<text x="977" y="538">10 IF THE STRATA MET WITH AT FOUNDATION LEVEL DURING EXECUTION</text>
<text x="986" y="545">IS DIFFERENT FROM WHAT IS CONSIDERED IN THE DESIGN (SHOWN IN</text>
<text x="986" y="553">STRESS TABLE), THE SECTION NEEDS TO BE RE DESIGNED</text>
</g>
<g font-size="6">
<text x="975" y="693">CLIENT</text>
<text x="975" y="713">PROJECT</text>
<text x="975" y="733">TITLE</text>
<text x="975" y="752">CONTRACTORS</text>
<text x="975" y="771">CONSULTANTS</text>
</g>
<g font-size="5.3">
<text x="423" y="65">TOTAL LENGTH 6800</text>
<text x="362" y="77">3500</text>
<text x="394" y="77">500</text>
<text x="440" y="77">5800</text>
<text x="489" y="77">500</text>
<text x="517" y="77">3500</text>
<text x="349" y="95">75 MM THICK WEARING COAT</text>
<text x="509" y="94">WALL AS PER M.O.S.T</text>
<text x="343" y="102">520 MM DECK SLAB IN RCC M 20</text>
<text x="508" y="100">20 MM THICK EXPANSION JOINT</text>
<text x="508" y="106">300 X 300 X 600 SIZE PILASTERS</text>
<text x="397" y="110">20</text>
<text x="488" y="110">20</text>
<text x="882" y="112">+ 266.880</text>
<text x="350" y="122">R.L. + 268.980</text>
<text x="517" y="122">R.L. + 268.980</text>
<text x="844" y="125" transform="rotate(-90 844 125)">800</text>
<text x="266" y="128">150th APPROACH SLAB</text>
<text x="433" y="130">+ 268.385</text>
<text x="580" y="128">150th APPROACH SLAB</text>
<text x="882" y="131">+ 266.080</text>
<text x="402" y="138">+ 268.085</text>
<text x="468" y="138">+ 268.085</text>
<text x="274" y="142">RETURN WALL IN CC M15</text>
<text x="426" y="144">FSL + 267.485</text>
<text x="191" y="149">A.G.L. + 266.880</text>
<text x="265" y="146">ABUTMENT IN CC M15</text>
<text x="407" y="149">1.0</text>
<text x="476" y="149">1.0</text>
<text x="573" y="147">RETURN WALL IN CC M15</text>
<text x="664" y="149">A.G.L. + 266.880</text>
<text x="844" y="145" transform="rotate(-90 844 145)">1000</text>
<text x="413" y="154">1.0</text>
<text x="470" y="154">1.0</text>
<text x="882" y="152">+ 265.080</text>
<text x="581" y="160">ABUTMENT IN CC M15</text>
<text x="321" y="167">+ 265.530</text>
<text x="432" y="163">CBL + 266.285</text>
<text x="550" y="167">+ 265.530</text>
<text x="321" y="174">+ 265.080</text>
<text x="439" y="178">100 MM THICK LINING IN CC M10</text>
<text x="550" y="174">+ 265.080</text>
<text x="221" y="296">A.G.L. + 266.880</text>
<text x="341" y="298" transform="rotate(90 341 298)">SLOPE 1.5:1</text>
<text x="656" y="296">A.G.L. + 266.880</text>
<text x="328" y="309">2257</text>
<text x="364" y="309">2500</text>
<text x="399" y="309">2100</text>
<text x="440" y="309">3400</text>
<text x="481" y="309">2100</text>
<text x="535" y="309">5000</text>
<text x="589" y="309">2257</text>
<text x="352" y="317">T.B.L + 268.385</text>
<text x="491" y="317" transform="rotate(90 491 317)">SLOPE 1.5:1</text>
<text x="528" y="317">T.B.L + 268.385</text>
<text x="589" y="321" transform="rotate(-90 589 321)">SLOPE 1.5:1</text>
<text x="395" y="343" transform="rotate(-90 395 343)">SLOPE 1.5:1</text>
<text x="250" y="350" transform="rotate(-90 250 350)">3150</text>
<text x="288" y="351" transform="rotate(180 288 351)">SLOPE 1.5:1</text>
<text x="449" y="353" transform="rotate(-90 449 353)">C.B.L + 266.285</text>
<text x="681" y="350" transform="rotate(-90 681 350)">3150</text>
<text x="682" y="351" transform="rotate(180 682 351)">SLOPE 1.5:1</text>
<text x="434" y="363" transform="rotate(-90 434 363)">100 MM THICK LINING FOR BED IN CC M 10</text>
<text x="439" y="363" transform="rotate(-90 439 363)">FOR A LENGTH OF 3M ON EITHER SIDE</text>
<text x="336" y="369" transform="rotate(-90 336 369)">500</text>
<text x="354" y="367">+ 269.580</text>
<text x="524" y="367">+ 269.580</text>
<text x="558" y="369" transform="rotate(-90 558 369)">500</text>
<text x="297" y="400">R.L. + 268.980</text>
<text x="399" y="400">300</text>
<text x="483" y="400">300</text>
<text x="565" y="400">R.L. + 268.980</text>
<text x="336" y="406" transform="rotate(-90 336 406)">4250</text>
<text x="373" y="403">1450</text>
<text x="391" y="404">800</text>
<text x="413" y="403">300</text>
<text x="469" y="403">300</text>
<text x="491" y="404">800</text>
<text x="506" y="403">1450</text>
<text x="558" y="406" transform="rotate(-90 558 406)">4250</text>
<text x="362" y="423">3500</text>
<text x="517" y="423">3500</text>
<text x="335" y="440" transform="rotate(-90 335 440)">500</text>
<text x="558" y="441" transform="rotate(-90 558 441)">500</text>
<text x="201" y="551">75 MM THICK WEARING COAT</text>
<text x="237" y="559">WALL AS PER M.O.S.T</text>
<text x="237" y="564">20 MM THICK EXPANSION JOINT</text>
<text x="237" y="570">300 X 300 X 600 SIZE PILASTERS</text>
<text x="478" y="571" transform="rotate(-1 478 571)">500</text>
<text x="454" y="580">+ 269.580</text>
<text x="252" y="590">R.L. + 268.980</text>
<text x="416" y="591">R.L. + 268.980</text>
<text x="160" y="598">+ 268.905</text>
<text x="641" y="595">+ 268.980</text>
<text x="190" y="604">+ 268.385</text>
<text x="641" y="603">+ 268.905</text>
<text x="738" y="608">3 NOS - 10 Ø</text>
<text x="192" y="614">+ 268.085</text>
<text x="641" y="613">+ 268.385</text>
<text x="738" y="613">8 NOS - 10 Ø</text>
<text x="102" y="619">520 MM THICK DECK</text>
<text x="289" y="619">APPROACH SLAB</text>
<text x="518" y="622">RETURN WALL CC M15</text>
<text x="102" y="625">SLAB IN RCC M20</text>
<text x="686" y="625">+ 268.085</text>
<text x="142" y="664">ABUTMENT IN CC M15</text>
<text x="351" y="685">RETURN WALL FOUNDATION</text>
<text x="390" y="691">IN CC M15</text>
<text x="202" y="702" transform="rotate(-1 202 702)">300</text>
<text x="256" y="702" transform="rotate(-1 256 702)">1450</text>
<text x="296" y="702" transform="rotate(-1 296 702)">450</text>
<text x="187" y="702" transform="rotate(-1 187 702)">450</text>
<text x="215" y="702" transform="rotate(-1 215 702)">500</text>
<text x="224" y="702" transform="rotate(-1 224 702)">300</text>
<text x="418" y="703" transform="rotate(-1 418 703)">300</text>
<text x="451" y="703" transform="rotate(-1 451 703)">1700</text>
<text x="487" y="703" transform="rotate(-1 487 703)">300</text>
<text x="106" y="713">ABUTMENT FOUNDATION IN CC M15</text>
<text x="304" y="709">+ 265.530</text>
<text x="496" y="709">+ 265.530</text>
<text x="304" y="717">+ 265.080</text>
<text x="496" y="718">+ 265.080</text>
<text x="240" y="726" transform="rotate(-1 240 726)">2550</text>
<text x="240" y="734" transform="rotate(-1 240 734)">3450</text>
<text x="740" y="783">1. DRAWING NO. MSC/SLRB-1.635/002/2008 - RCC DETAILS OF DECK SLAB, KERB AND ABUTMENT BED BLOCK</text>
</g>
<g font-size="5">
<text x="1066" y="161">GRADE OF CONCRETE</text>
<text x="1123" y="161">MAX. SIZE OF C.A</text>
<text x="983" y="164">Sl.No</text>
<text x="999" y="164">DETAILS OF COMPONENTS</text>
<text x="1066" y="167">AS PER IRC: 6-2000</text>
<text x="1123" y="167">AS PER IS:383</text>
<text x="822" y="274">S.NO</text>
<text x="842" y="274">DESCRIPTION OF ITEMS</text>
<text x="912" y="274">QUANTITY &amp; UNITS</text>
<text x="1078" y="601">STRESSES IN T / SQ.M</text>
<text x="980" y="607">S.NO</text>
<text x="1000" y="607">DESCRIPTION OF ITEMS</text>
<text x="1070" y="609">IN CONCRETE</text>
<text x="1118" y="609">ON SOIL</text>
<text x="1070" y="615">MAX.</text>
<text x="1087" y="615">MIN.</text>
<text x="1107" y="615">MAX.</text>
<text x="1126" y="615">MIN.</text>
<text x="1048" y="690">GOVERNMENT OF ANDHRA PRADESH</text>
<text x="1048" y="696">IRRIGATION &amp; CAD DEPARTMENT</text>
<text x="1048" y="711">GANDIKOTA LIFT IRRIGATION PROJECT</text>
<text x="1062" y="717">MALYALA SUPPLY CANAL</text>
<text x="1048" y="730">SINGLE LANE ROAD BRIDGE AT KM. 1.635</text>
<text x="1048" y="736">GENERAL PLAN AND SECTIONS</text>
<text x="1048" y="748">M/S KBL - MCCL (JV)</text>
<text x="1047" y="756">PUNE</text>
</g>
<g font-size="4.7">
<text x="456" y="216">SCALE 1 : 100</text>
<text x="494" y="500">SCALE 1 : 100</text>
<text x="753" y="685">SCALE 1 : 50</text>
<text x="441" y="745">SCALE 1 : 50</text>
<text x="265" y="761">SCALE 1 : 50</text>
</g>
<g font-size="4.5">
<text x="975" y="679">REVISION NO:</text>
<text x="1043" y="679">DRAWN</text>
<text x="1075" y="679">CHECKED</text>
<text x="1108" y="679">APPROVED</text>
<text x="1141" y="679">DATE</text>
<text x="992" y="788">DRAWING NO:</text>
<text x="1065" y="788">SCALE</text>
<text x="1132" y="788">DATE</text>
</g>
<g font-size="4.2">
<text x="979" y="53">1. ALL THE DIMENSIONS ARE IN MILLMETRES AND THE LEVELS ARE IN METRES.</text>
<text x="980" y="61">2. DO NOT SCALE THE DRAWING. ONLY FIGURED DIMENSIONS SHALL BE FOLLOWED.</text>
<text x="980" y="68">3. THE SINGLE LANE ROAD BRIDGE IS DESIGNED FOR A CARRIAGE WAY WIDTH OF 4.25M AND</text>
<text x="984" y="76">FOR ONE LANE OF IRC CLASS 'A' LOADING.</text>
<text x="980" y="84">4. THE BRIDGE IS DESIGNED ADOPTING THE FOLLOWING IRC AND IS CODES.</text>
<text x="983" y="91">i. IRC - 5 - 1998</text>
<text x="983" y="99">ii. IRC - 6 - 2000</text>
<text x="983" y="106">iii. IRC - 21 - 2000</text>
<text x="983" y="114">iv. IRC - 78 - 2000</text>
<text x="857" y="125">SHALES</text>
<text x="983" y="122">v. IRC - 83 - 2000</text>
<text x="983" y="129">vi. IS 456 - 2000</text>
<text x="983" y="137">vii. IS 383</text>
<text x="857" y="143">H.G.SOILS</text>
<text x="981" y="144">5. THE SPECIFICATIONS PROPOSED FOR THE VARIOUS COMPONENTS OF THE STRUCTURE ARE AS FOLLOWS:</text>
<text x="860" y="156">SHALES</text>
<text x="984" y="174">1</text>
<text x="999" y="174">WEARING COAT OF SLAB</text>
<text x="1085" y="174">CC M30</text>
<text x="1137" y="174">20 MM</text>
<text x="984" y="181">2</text>
<text x="999" y="181">DECK SLAB</text>
<text x="1085" y="181">RCC M20</text>
<text x="1137" y="181">20 MM</text>
<text x="984" y="189">3</text>
<text x="999" y="189">BED BLOCK OVER ABUTMENT</text>
<text x="1085" y="189">RCC M25</text>
<text x="1137" y="189">20 MM</text>
<text x="984" y="196">4</text>
<text x="999" y="196">ABUTMENT AND RETURN</text>
<text x="1085" y="196">CC M15</text>
<text x="1137" y="196">40 MM</text>
<text x="984" y="203">5</text>
<text x="999" y="202">ABUTMENT &amp; RETURN FOUNDATION</text>
<text x="1085" y="202">CC M15</text>
<text x="1137" y="202">40 MM</text>
<text x="999" y="210">APPROACH SLAB</text>
<text x="1085" y="210">CC M30</text>
<text x="1137" y="210">20 MM</text>
<text x="984" y="210">6</text>
<text x="984" y="218">7</text>
<text x="999" y="217">LINING FOR CANAL</text>
<text x="1084" y="217">CC M10</text>
<text x="1137" y="217">20 MM</text>
<text x="823" y="284">1</text>
<text x="839" y="284">DISCHARGE REQUIRED</text>
<text x="916" y="284">3.383 CUMECS</text>
<text x="823" y="292">2</text>
<text x="839" y="292">DISCHARGE DESIGNED</text>
<text x="916" y="292">3.600 CUMECS</text>
<text x="823" y="299">3</text>
<text x="839" y="299">BED WIDTH</text>
<text x="916" y="299">3.40 M</text>
<text x="823" y="306">4</text>
<text x="839" y="306">FULL SUPPLY DEPTH</text>
<text x="916" y="306">1.20 M</text>
<text x="823" y="313">5</text>
<text x="839" y="313">VELOCITY</text>
<text x="916" y="313">0.650 M/SEC</text>
<text x="823" y="321">6</text>
<text x="839" y="321">BED FALL</text>
<text x="916" y="321">1 / 5500</text>
<text x="823" y="328">7</text>
<text x="839" y="328">SIDE SLOPES ( HDR/ SOILS )</text>
<text x="916" y="328">1.0 : 1</text>
<text x="823" y="335">8</text>
<text x="839" y="335">COEFFICIENT OF RUGOSITY</text>
<text x="916" y="335">0.018</text>
<text x="823" y="342">9</text>
<text x="839" y="342">CANAL BED LEVEL</text>
<text x="916" y="342">+ 266.285 M</text>
<text x="823" y="349">10</text>
<text x="839" y="349">FULL SUPPLY LEVEL</text>
<text x="916" y="349">+ 267.485 M</text>
<text x="823" y="357">11</text>
<text x="839" y="357">TOP OF BANK LEVEL</text>
<text x="916" y="357">+ 268.385 M</text>
<text x="823" y="364">12</text>
<text x="839" y="363">EXSISTING ROAD LEVEL</text>
<text x="916" y="363">+ 266.880 M</text>
<text x="823" y="371">13</text>
<text x="838" y="371">PROPOSED ROAD LEVEL</text>
<text x="915" y="371">+ 268.980 M</text>
<text x="838" y="378">SKEW ANGLE</text>
<text x="917" y="378">0 °</text>
<text x="823" y="378">14</text>
<text x="982" y="630">1</text>
<text x="997" y="630">ABUTMENT</text>
<text x="1067" y="630">33.45</text>
<text x="1087" y="630">(-) 10.05</text>
<text x="1108" y="630">21.38</text>
<text x="1126" y="630">0.19</text>
<text x="982" y="637">2</text>
<text x="997" y="637">RETURN</text>
<text x="1067" y="637">27.86</text>
<text x="1089" y="637">-6.23</text>
<text x="1107" y="638">20.03</text>
<text x="1126" y="638">0.14</text>
</g>
<g font-size="4.1">
<text x="979" y="801">MSC/SLRB-1.635/001/2008</text>
<text x="1057" y="801">AS INDICATED</text>
</g>
</svg>
